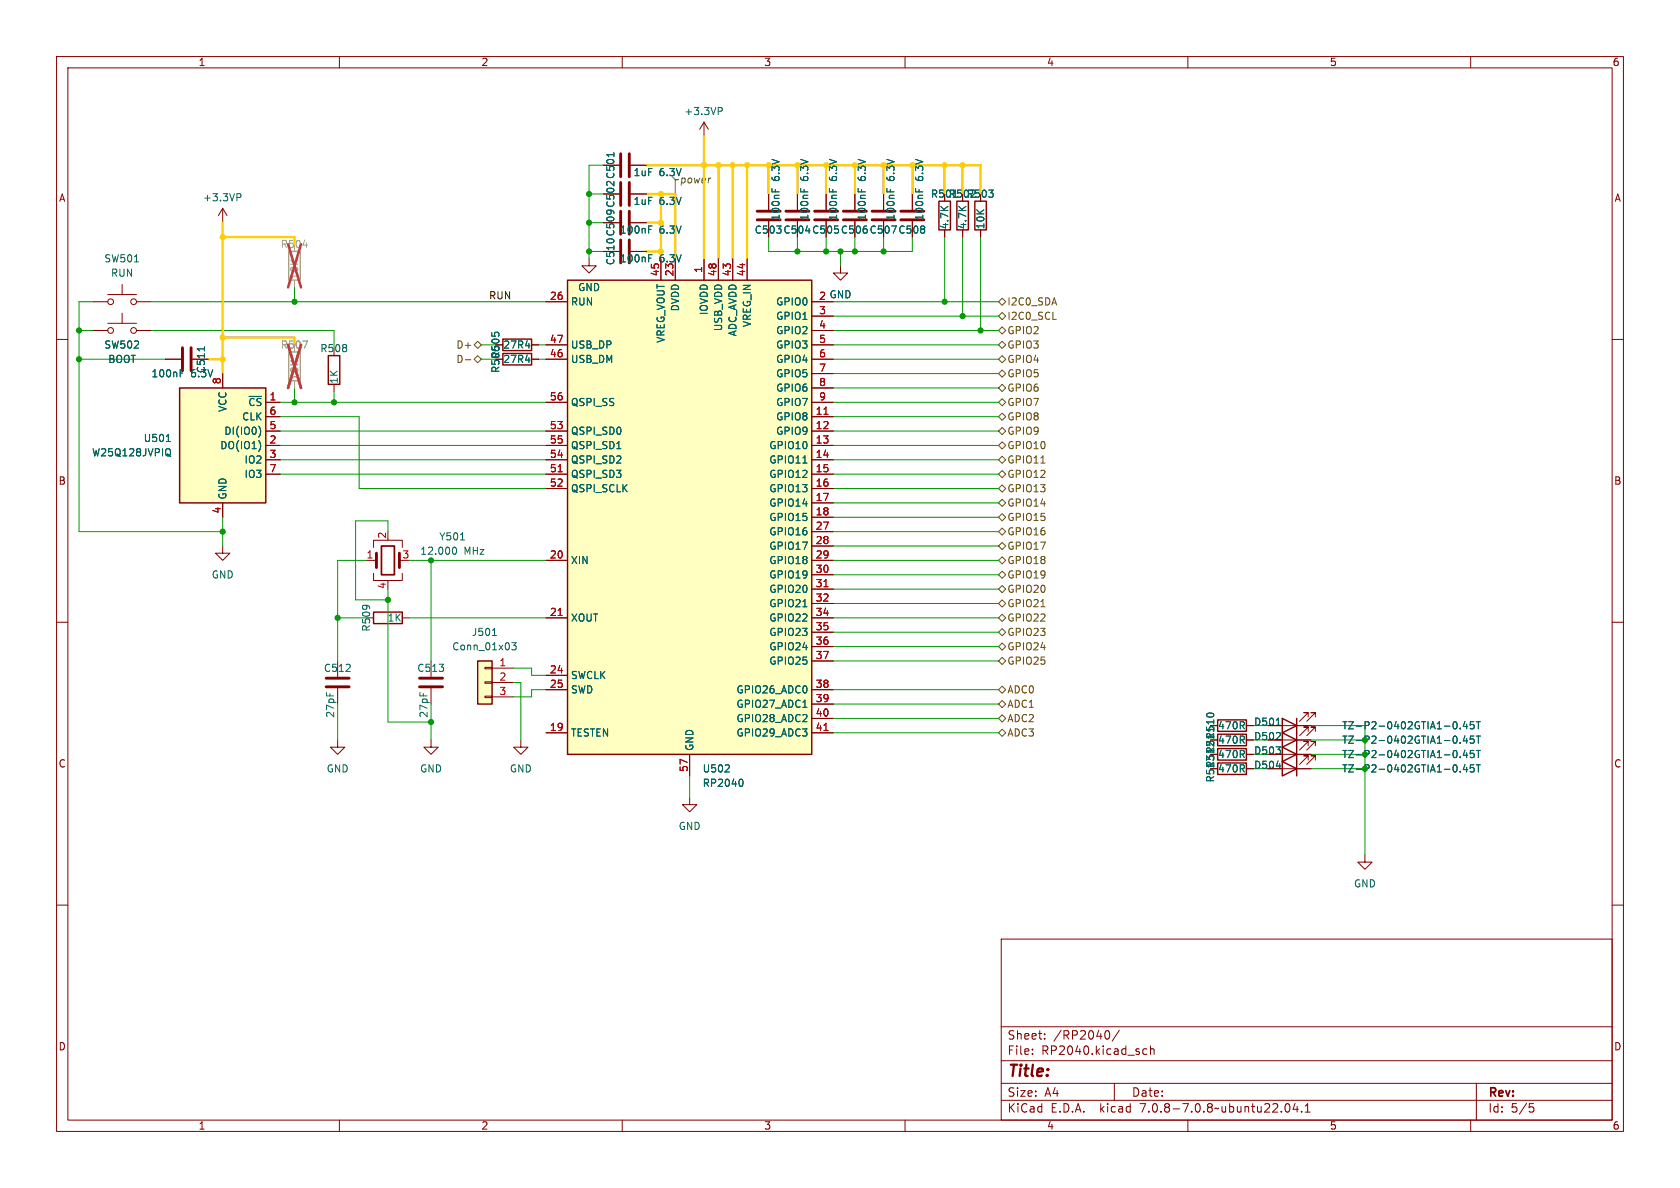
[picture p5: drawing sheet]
<svg xmlns="http://www.w3.org/2000/svg" width="297mm" height="210mm" viewBox="0 0 297 210" stroke-linecap="round" stroke-linejoin="round" font-family="sans-serif">
<g fill="none" stroke="#840000" stroke-width=".18">
<path d="M10 10h277v190h-277zM12 12h273v186h-273zM60 10v2M110 10v2M160 10v2M210 10v2M260 10v2M39.4 36.8l-.8 1.3M39.4 36.8v2.6M39.4 36.8l.7 1.3M106.7 39.4h2.8M106.7 34.3h2.8"/>
<path d="M106.7 29.2h2.8M111.5 39.4h2.8M111.5 34.3h2.8M111.5 29.2h2.8M124.5 21.6l-.8 1.3M124.5 21.6v2.5M124.5 21.6l.7 1.3M135.9 34.3v2.8M135.9 39.1v2.8M141 34.3v2.8M141 39.1v2.8M146 34.3v2.8"/>
<path d="M146 39.1v2.8M151.1 34.3v2.8M151.1 39.1v2.8M156.2 34.3v2.8M156.2 39.1v2.8M161.3 34.3v2.8M161.3 39.1v2.8M10 60h2M16.5 53.3h2.5M16.5 58.4h2.5M19 57.2h5.1M19 52.1h5.1"/>
<path d="M21.6 50.3v1.8M21.6 55.4v1.8M24.1 53.3h2.6M24.1 58.4h2.6M96.5 53.3h3.8M104.1 45.7v1.3h1.3l-1.3 1.3-1.2-1.3h1.2M106.7 44.5h2.8M111.5 44.5h2.8M116.8 45.7v3.8M119.4 45.7v3.8M124.5 45.7v3.8M127 45.7v3.8"/>
<path d="M129.5 45.7v3.8M132.1 45.7v3.8M143.5 53.3h3.8M143.5 55.9h3.8M143.5 58.4h3.8M148.6 47v1.3h1.3l-1.3 1.2-1.3-1.2h1.3M167 40.6v1.3M170.2 40.6v1.3M173.4 40.6v1.3M285 60h2M29.2 63.5h2.8M34 63.5h2.8"/>
<path d="M39.4 66v2.6M47 73.7h2.5M47 76.2h2.5M47 78.7h2.5M47 71.1h2.5M59.1 67.9v1.3M94 61h1.2M94 63.5h1.2M96.5 61h3.8M96.5 63.5h3.8M96.5 76.2h3.8M96.5 78.7h3.8"/>
<path d="M96.5 71.1h3.8M143.5 61h3.8M143.5 63.5h3.8M143.5 73.7h3.8M143.5 76.2h3.8M143.5 78.7h3.8M143.5 71.1h3.8M143.5 66h3.8M143.5 68.6h3.8M39.4 96.5v1.3h1.2l-1.2 1.3-1.3-1.3h1.3M39.4 88.9v2.5M47 81.3h2.5"/>
<path d="M47 83.8h2.5M64.8 99.1h1.7M66 96.8v-1.3h5.1v1.3M96.5 99.1h3.8M96.5 81.3h3.8M96.5 83.8h3.8M96.5 86.4h3.8M143.5 99.1h3.8M143.5 81.3h3.8M143.5 83.8h3.8M143.5 86.4h3.8M143.5 88.9h3.8"/>
<path d="M143.5 91.4h3.8M143.5 94h3.8M143.5 96.5h3.8M10 110h2M59.7 116.8v2.8M66 101.3v1.3h5.1v-1.3M68.6 102.6v.3M71.1 109.2h1.3M76.2 116.8v2.8M85.7 118h1.3v.2h-1.3zM87 118.1h3.8M96.5 109.2h3.8"/>
<path d="M96.5 119.4h3.8M143.5 109.2h3.8M143.5 101.6h3.8M143.5 104.1h3.8M143.5 106.7h3.8M143.5 111.8h3.8M143.5 114.3h3.8M143.5 116.8h3.8M285 110h2M59.7 130.8v1.3h1.3l-1.3 1.3-1.3-1.3h1.3M59.7 121.7v2.8M76.2 130.8v1.3h1.3l-1.3 1.3-1.3-1.3h1.3"/>
<path d="M76.2 121.7v2.8M85.7 123.1h1.3v.2h-1.3zM85.7 120.5h1.3v.3h-1.3zM87 120.7h3.8M87 123.2h3.8M92.1 130.8v1.3h1.2l-1.2 1.3-1.3-1.3h1.3M96.5 129.5h3.8M96.5 121.9h3.8M121.9 133.4v3.8M143.5 129.5h3.8M143.5 121.9h3.8M143.5 124.5h3.8"/>
<path d="M143.5 127h3.8M220.3 130.8h1.3M220.3 135.9h1.3M220.3 133.4h1.3M220.3 128.3h1.3M224.2 130.8h7.6M224.2 135.9h7.6M224.2 133.4h7.6M224.2 128.3h7.6M231.3 129.3v-.8h-.8h.8l-1.6 1.5M231.3 131.8v-.7h-.8h.8l-1.6 1.5M231.3 134.4v-.8h-.8h.8l-1.6 1.5"/>
<path d="M231.3 126.7v-.7h-.8h.8l-1.6 1.5M232.5 129.3v-.8h-.7h.7l-1.5 1.5M232.5 131.8v-.7h-.7h.7l-1.5 1.5M232.5 134.4v-.8h-.7h.7l-1.5 1.5M232.5 126.7v-.7h-.7h.7l-1.5 1.5M10 160h2M121.9 141v1.2h1.3l-1.3 1.3-1.3-1.3h1.3M241.3 151.1v1.3h1.3l-1.3 1.3-1.3-1.3h1.3M285 160h2M177 166h108v32h-108zM60 198v2M110 198v2"/>
<path d="M160 198v2M177 194.5h108M177 191.5h108M177 187.5h108M177 181.5h108M182.5 186.3v.1M182.5 185.5v.1M184.7 183.6v.1M184.7 182.8v.1M195.7 182.2a.81 .81 0 0 1 .6 .6 .81 .81 0 0 1-.3 .8l-.3 .1M197 191.5v3M197.9 182.1l-1.3 2"/>
<path d="M202 186.1l.3 .3 .4-.1M202.7 185.5l-.4-.1-.3 .3M203.4 185.5l.2-.1 .4 .1v.9M203.4 184.9v1.5M210 198v2M227.3 195.2l.2-.1a.81 .81 0 0 1 .6 .6 .81 .81 0 0 1-.3 .8l-.1 .1a.81 .81 0 0 1-.4-1.4zM229 195l-.4 1.1h.9M229.3 195.6v1M230.1 196.5v.1M230.7 196.6h.9M230.7 195.5l.5-.4v1.5M260 198v2"/>
<path d="M261 191.5v6.5M270.4 195.1h.7M270.5 195.7h.4l.3 .3-.2 .5-.5 .1"/>
<circle cx="19.6" cy="53.3" r=".51"/>
<circle cx="19.6" cy="58.4" r=".51"/>
<circle cx="23.6" cy="58.4" r=".51"/>
<circle cx="23.6" cy="53.3" r=".51"/>
</g>
<g fill="none" stroke="#840000" stroke-width=".51">
<path d="M109.7 27.2v4M109.7 32.3v4M109.7 37.3v4.1M111.3 27.2v4M111.3 32.3v4M111.3 37.3v4.1M133.9 37.3h4M133.9 38.9h4M138.9 37.3h4.1M138.9 38.9h4.1M144 37.3h4.1M144 38.9h4.1"/>
<path d="M149.1 37.3h4.1M149.1 38.9h4.1M154.2 37.3h4M154.2 38.9h4M159.3 37.3h4M159.3 38.9h4M109.7 42.4v4.1M111.3 42.4v4.1M32.3 61.5v4M33.8 61.5v4M66.5 97.8v2.5M70.6 97.8v2.5"/>
<path d="M57.7 119.9h4M74.2 119.9h4M57.7 121.4h4M74.2 121.4h4"/>
</g>
<g fill="none" stroke="#006464" stroke-width=".18">
<path d="M127 19h.5l.2 .2-.1 .4-.6 .1M41.9 34.2h.5l.2 .3-.1 .3-.6 .1M108.5 27v.7M114.7 39.9h.6M136.5 33.3v.6M137.1 33.5v.4M141.5 33.3v.6M142.2 33.5v.4M146.6 33.3v.6M147.2 33.5v.4M151.7 33.3v.6M152.3 33.5v.4"/>
<path d="M156.8 33.3v.6M157.4 33.5v.4M161.9 33.3v.6M162.5 33.5v.4M23.8 46.3h.7M114.7 40.6h.4M114.7 45.6h.4M114.7 45h.6M29.4 78h.7M29.6 79.3a.43 .43 0 0 1 .5 .4v.5l-.2 .3M31.9 66h.4M31.9 65.3h.6"/>
<path d="M36.1 61.3v.7M45.8 75.4a1.49 1.49 0 0 1 0 1.8M46 78.4v.9M92.9 61.1h.8M92.9 63.7h.8M109 79.3h.8M29.8 80.3l.1 .2M29.9 80.5l.3 .2M29.9 80.5l-.3 .1M80.1 96.8l.2-.1a.68 .68 0 0 1 .4 .7 .68 .68 0 0 1-.4 .6l-.2-.1M81.4 95.4h.7M141.9 81.9h.8"/>
<path d="M87.1 112.3h.7M90.5 113.6h.8l-.5 .5 .4 .1v.6l-.2 .1-.5-.1M141.9 107.3h.8M128.2 136.5h.7M128.9 135.3v.4M131.1 137.7a.79 .79 0 0 1 0 1.3M141.9 125h.8M225.6 135.4h.8M225.6 128.2h.8M257.4 130.2l.2 .4-.2 .7M257.4 127.6l.2 .5-.2 .7M257.4 132.7l.2 .4-.2 .8"/>
<path d="M257.4 135.3l.2 .4-.2 .7M258.1 131.3v.1M258.1 128.7v.1M258.1 133.8v.1M258.1 136.3v.2M259 130.1l-.3 .9h.8M259 132.6l-.3 .9h.8M259 135.1l-.3 .9h.8M259 127.5l-.3 .9h.8M259.3 128v.8M259.3 130.5v.9M259.3 133.1v.8"/>
<path d="M259.3 135.6v.9M260.6 130.1h-.6l-.1 .6 .2-.1 .4 .1 .1 .1v.5l-.2 .1-.5-.1M260.6 127.6h-.6l-.1 .6 .2-.1h.4l.1 .2v.4l-.2 .1-.5-.1M260.6 132.7h-.6l-.1 .6 .2-.2 .4 .1 .1 .2v.4l-.2 .1-.5-.1M260.6 135.2h-.6l-.1 .6 .2-.1h.4l.1 .2v.4l-.2 .2-.5-.2M261 130.1h.7M261 132.7h.7M261 135.2h.7M261 127.6h.7M261.3 127.6v1.2M261.3 130.1v1.3M261.3 132.7v1.2"/>
<path d="M261.3 135.2v1.3"/>
</g>
<g fill="none" stroke="#840000" stroke-width=".25">
<path d="M166 35.6h2v5h-2zM169.2 35.6h2v5h-2zM172.3 35.6h2.1v5h-2.1zM88.9 59.9h5.1v2.1h-5.1zM100.3 49.5h43.2v83.9h-43.2zM31.7 68.6h15.3v20.3h-15.3zM58 62.9h2.1v5h-2.1zM88.9 62.5h5.1v2h-5.1zM66 108.2h5.1v2h-5.1zM84.5 116.8h2.5v7.7h-2.5zM215.3 134.9h5v2h-5zM215.3 129.8h5v2h-5z"/>
<path d="M215.3 132.3h5v2.1h-5zM215.3 127.3h5v2h-5zM226.7 129.5l2.5 1.3-2.5 1.3zM226.7 132.1l2.5 1.3-2.5 1.2zM226.7 134.6l2.5 1.3-2.5 1.3zM226.7 127l2.5 1.3-2.5 1.2zM229.2 127v10.2"/>
</g>
<path d="M67.4 96.5h2.3v5.1h-2.3z" fill="none" stroke="#840000" stroke-width=".3"/>
<g fill="#ffffc2" stroke="#ffffc2" stroke-width=".18">
<path d="M100.3 49.5h43.2v83.9h-43.2z"/>
<path d="M84.5 116.8h2.5v7.7h-2.5z"/>
<path d="M31.7 68.6h15.3v20.3h-15.3z"/>
</g>
<path d="M145.7 73.2h.7M98.7 83.4h.7M98.7 108.8h.7M145.7 103.7h.7M145.7 129.1h.7" fill="none" stroke="#a90000" stroke-width=".18"/>
<path d="M51.1 44.5h2v5h-2zM51.1 62.2h2v5.1h-2z" fill="none" stroke="#a1a1a1" stroke-width=".25"/>
<path d="M52.1 49.5v1.3M52.1 67.3v1.3" fill="none" stroke="#a1a1a1" stroke-width=".18"/>
<path d="M53.6 43.3h.8M53.5 60.3h.9l-.6 1.2" fill="none" stroke="#989898" stroke-width=".18"/>
<path d="M50.9 43.2l2.3 7.6M53.2 43.2l-2.3 7.6M50.9 61l2.3 7.6M53.2 61l-2.3 7.6" fill="none" stroke="#eb3a3d" stroke-width=".46"/>
<path d="M118.9 31.2l.5 .6h.5h-.5v2.5" fill="none" stroke="#484848" stroke-width=".18"/>
<g fill="none" stroke="#725600" stroke-width=".18">
<path d="M176.5 53.3l.7-.6 .6 .6-.6 .7zM176.5 55.9l.7-.7 .6 .7-.6 .6zM176.5 58.4l.7-.6 .6 .6-.6 .7zM186.1 56.5h.6M82.3 63.6h.9M83.8 61l.7-.7 .6 .7-.6 .6zM84.5 62.9l.6 .6-.6 .6-.7-.6zM176.5 68.6l.7-.7 .6 .7-.6 .6zM176.5 61l.7-.7 .6 .7-.6 .6zM176.5 66l.7-.6 .6 .6-.6 .7zM176.5 76.2l.7-.6 .6 .6-.6 .6zM176.5 78.7l.7-.6 .6 .6-.6 .7z"/>
<path d="M176.5 71.1l.7-.6 .6 .6-.6 .7zM176.5 73.7l.7-.7 .6 .7-.6 .6zM177.2 62.9l.6 .6-.6 .6-.7-.6zM176.5 99.1l.7-.7 .6 .7-.6 .6zM176.5 81.3l.7-.7 .6 .7-.6 .6zM176.5 86.4l.7-.7 .6 .7-.6 .6zM176.5 83.8l.7-.6 .6 .6-.6 .7zM176.5 94l.7-.7 .6 .7-.6 .6zM176.5 91.4l.7-.6 .6 .6-.6 .7zM176.5 96.5l.7-.6 .6 .6-.6 .7zM177.2 88.3l.6 .6-.6 .6-.7-.6zM184 81.9h.7"/>
<path d="M176.5 101.6l.7-.6 .6 .6-.6 .6zM176.5 106.7l.7-.7 .6 .7-.6 .6zM176.5 109.2l.7-.6 .6 .6-.6 .7zM176.5 104.1l.7-.6 .6 .6-.6 .7zM176.5 114.3l.7-.6 .6 .6-.6 .6zM176.5 116.8l.7-.6 .6 .6-.6 .7zM177.2 111.1l.6 .7-.6 .6-.7-.6zM184 107.3h.7M176.5 129.5l.7-.6 .6 .6-.6 .7zM176.5 127l.7-.6 .6 .6-.6 .6zM176.5 121.9l.7-.6 .6 .6-.6 .7zM176.5 124.5l.7-.7 .6 .7-.6 .6z"/>
</g>
<g fill="none" stroke="#009600" stroke-width=".18">
<path d="M104.1 34.3h2.6M104.1 39.4h2.6M106.7 29.2h-2.6v16.5M14 58.4h2.5M16.5 53.3h-2.5v40.7h25.4M26.7 53.3h69.8M26.7 58.4h32.4v3.2M52.1 50.8v2.5M104.1 44.5h2.6M135.9 41.9v2.6h25.4v-2.6M141 41.9v2.6M146 41.9v2.6"/>
<path d="M147.3 55.9h29.2M147.3 53.3h29.2M147.3 58.4h29.2M148.6 44.5v2.5M151.1 41.9v2.6M156.2 41.9v2.6M167 41.9v11.4M170.2 41.9v14M173.4 41.9v16.5M14 63.5h15.2M49.5 73.7h14v12.7h33M49.5 71.1h47"/>
<path d="M49.5 76.2h47M49.5 78.7h47M52.1 68.6v2.5M59.1 69.2v1.9M85.1 63.5h2.5M85.1 61h2.5M95.2 63.5h1.3M95.2 61h1.3M147.3 66h29.2M147.3 68.6h29.2M147.3 71.1h29.2M147.3 76.2h29.2"/>
<path d="M147.3 73.7h29.2M147.3 78.7h29.2M147.3 63.5h29.2M147.3 61h29.2M39.4 91.4v5.1M49.5 81.3h47M49.5 83.8h47M64.8 99.1h-5.1v17.7M68.6 94v-1.9h-5.7v13.9h5.7M72.4 99.1h24.1M76.2 99.1v17.7M147.3 88.9h29.2"/>
<path d="M147.3 81.3h29.2M147.3 86.4h29.2M147.3 83.8h29.2M147.3 91.4h29.2M147.3 94h29.2M147.3 99.1h29.2M147.3 96.5h29.2M59.7 109.2h5.1M68.6 104.1v23.5h7.6M72.4 109.2h24.1M90.8 118.1h3.2v1.3h2.5M147.3 116.8h29.2"/>
<path d="M147.3 114.3h29.2M147.3 111.8h29.2M147.3 101.6h29.2M147.3 104.1h29.2M147.3 106.7h29.2M147.3 109.2h29.2M59.7 124.5v6.3M76.2 124.5v6.3M90.8 120.7h1.3v10.1M96.5 121.9h-2.5v1.3h-3.2M121.9 137.2v3.8M147.3 124.5h29.2"/>
<path d="M147.3 129.5h29.2M147.3 121.9h29.2M147.3 127h29.2M231.8 133.4h9.5M231.8 135.9h9.5M231.8 128.3h9.5v22.8M231.8 130.8h9.5"/>
</g>
<g fill="none" stroke="#ffce04" stroke-width=".41">
<path d="M39.4 39.4v26.6M114.3 29.2h59.1v5.1M114.3 34.3h5.1v11.4M114.3 39.4h2.5M116.8 34.3v11.4M124.5 24.1v21.6M127 29.2v16.5M129.5 29.2v16.5M132.1 29.2v16.5M135.9 29.2v5.1M141 29.2v5.1M146 29.2v5.1"/>
<path d="M151.1 29.2v5.1M156.2 29.2v5.1M161.3 29.2v5.1M167 29.2v5.1M170.2 29.2v5.1M39.4 59.7h12.7v1.3M39.4 41.9h12.7v1.3M114.3 44.5h2.5M36.8 63.5h2.6"/>
</g>
<g fill="#009600" stroke="#009600" stroke-width=".18">
<circle cx="14" cy="63.5" r=".46"/>
<circle cx="52.1" cy="53.3" r=".46"/>
<circle cx="14" cy="58.4" r=".46"/>
<circle cx="59.1" cy="71.1" r=".46"/>
<circle cx="52.1" cy="71.1" r=".46"/>
<circle cx="76.2" cy="99.1" r=".46"/>
<circle cx="39.4" cy="94" r=".46"/>
<circle cx="76.2" cy="127.6" r=".46"/>
<circle cx="59.7" cy="109.2" r=".46"/>
<circle cx="68.6" cy="106" r=".46"/>
<circle cx="104.1" cy="44.5" r=".46"/>
<circle cx="104.1" cy="34.3" r=".46"/>
<circle cx="104.1" cy="39.4" r=".46"/>
<circle cx="148.6" cy="44.5" r=".46"/>
<circle cx="151.1" cy="44.5" r=".46"/>
<circle cx="156.2" cy="44.5" r=".46"/>
<circle cx="167" cy="53.3" r=".46"/>
<circle cx="170.2" cy="55.9" r=".46"/>
<circle cx="173.4" cy="58.4" r=".46"/>
<circle cx="141" cy="44.5" r=".46"/>
<circle cx="146" cy="44.5" r=".46"/>
</g>
<g fill="#ffce04" stroke="#ffce04" stroke-width=".18">
<circle cx="39.4" cy="59.7" r=".46"/>
<circle cx="39.4" cy="63.5" r=".46"/>
<circle cx="39.4" cy="41.9" r=".46"/>
<circle cx="116.8" cy="44.5" r=".46"/>
<circle cx="124.5" cy="29.2" r=".46"/>
<circle cx="116.8" cy="34.3" r=".46"/>
<circle cx="116.8" cy="39.4" r=".46"/>
<circle cx="156.2" cy="29.2" r=".46"/>
<circle cx="151.1" cy="29.2" r=".46"/>
<circle cx="170.2" cy="29.2" r=".46"/>
<circle cx="167" cy="29.2" r=".46"/>
<circle cx="161.3" cy="29.2" r=".46"/>
<circle cx="146" cy="29.2" r=".46"/>
<circle cx="129.5" cy="29.2" r=".46"/>
<circle cx="127" cy="29.2" r=".46"/>
<circle cx="132.1" cy="29.2" r=".46"/>
<circle cx="141" cy="29.2" r=".46"/>
<circle cx="135.9" cy="29.2" r=".46"/>
</g>
<text font-size="2.8" fill="#840000" x="178" y="190.9">Title:</text>
<g font-size="2.1" fill="#840000">
<text x="178" y="184">Sheet:</text>
<text x="186.2" y="184">/RP2040/</text>
<text x="178" y="186.7">File:</text>
<text x="184.1" y="186.7">RP2040.kicad_sch</text>
<text x="178" y="196.9">KiCad</text>
<text x="178" y="194.1">Size:</text>
<text x="184.7" y="194.1">A4</text>
<text x="185.7" y="196.9">E.D.A.</text>
<text x="194.6" y="196.9">kicad</text>
<text x="200" y="194.1">Date:</text>
<text x="201.8" y="196.9">7.0.8-7.0.8~ubuntu22.04.1</text>
<text x="263" y="194.3">Rev:</text>
<text x="263" y="196.9">Id:</text>
<text x="267.1" y="196.9">5/5</text>
</g>
<g font-size="1.8" fill="#840000">
<text x="35" y="11.9">1</text>
<text x="85" y="11.9">2</text>
<text x="135" y="11.9">3</text>
<text x="185" y="11.9">4</text>
<text x="235" y="11.9">5</text>
<text x="285" y="11.9">6</text>
<text x="10.3" y="35.9">A</text>
<text x="167.6" y="35.2">R502</text>
<text x="170.8" y="35.2">R503</text>
<text x="285.3" y="35.9">A</text>
<text x="88.5" y="63.5" transform="rotate(-90 88.5 63.5)">R505</text>
<text x="10.3" y="85.9">B</text>
<text x="285.3" y="85.9">B</text>
<text x="10.3" y="135.9">C</text>
<text x="214.9" y="135.9" transform="rotate(-90 214.9 135.9)">R512 R510</text>
<text x="285.3" y="135.9">C</text>
<text x="10.3" y="185.9">D</text>
<text x="285.3" y="185.9">D</text>
<text x="35" y="199.9">1</text>
<text x="85" y="199.9">2</text>
<text x="135" y="199.9">3</text>
<text x="185" y="199.9">4</text>
<text x="235" y="199.9">5</text>
<text x="285" y="199.9">6</text>
</g>
<g font-size="1.8" fill="#006464">
<text x="120.9" y="20.5">+3.3VP</text>
<text x="35.8" y="35.8">+3.3VP</text>
<text x="111.9" y="31.3">1uF</text>
<text x="116.5" y="31.3">6.3V</text>
<text x="138" y="32.1" transform="rotate(-90 138 32.1)">6.3V</text>
<text x="143.1" y="32.1" transform="rotate(-90 143.1 32.1)">6.3V</text>
<text x="148.2" y="32.1" transform="rotate(-90 148.2 32.1)">6.3V</text>
<text x="153.3" y="32.1" transform="rotate(-90 153.3 32.1)">6.3V</text>
<text x="158.3" y="32.1" transform="rotate(-90 158.3 32.1)">6.3V</text>
<text x="163.4" y="32.1" transform="rotate(-90 163.4 32.1)">6.3V</text>
<text x="164.5" y="35.2">R501</text>
<text x="109.5" y="41.5">100nF</text>
<text x="111.9" y="36.4">1uF</text>
<text x="116.5" y="41.5">6.3V</text>
<text x="116.5" y="36.4">6.3V</text>
<text x="133.3" y="41.5">C503 C504 C505 C506 C507 C508</text>
<text x="138" y="39.1" transform="rotate(-90 138 39.1)">100nF</text>
<text x="143.1" y="39.1" transform="rotate(-90 143.1 39.1)">100nF</text>
<text x="148.2" y="39.1" transform="rotate(-90 148.2 39.1)">100nF</text>
<text x="153.3" y="39.1" transform="rotate(-90 153.3 39.1)">100nF</text>
<text x="158.3" y="39.1" transform="rotate(-90 158.3 39.1)">100nF</text>
<text x="163.4" y="39.1" transform="rotate(-90 163.4 39.1)">100nF</text>
<text x="167.9" y="40.6" transform="rotate(-90 167.9 40.6)">4.7K</text>
<text x="171" y="40.6" transform="rotate(-90 171 40.6)">4.7K</text>
<text x="174.2" y="40.6" transform="rotate(-90 174.2 40.6)">10K</text>
<text x="18.3" y="46.6">SW501</text>
<text x="108.8" y="47" transform="rotate(-90 108.8 47)">C510 C509 C502 C501</text>
<text x="109.5" y="46.6">100nF</text>
<text x="116.5" y="46.6">6.3V</text>
<text x="19.5" y="49.1">RUN</text>
<text x="102.1" y="51.7">GND</text>
<text x="100.8" y="54.2">RUN</text>
<text x="120.2" y="55.1" transform="rotate(-90 120.2 55.1)">DVDD</text>
<text x="125.3" y="55.8" transform="rotate(-90 125.3 55.8)">IOVDD</text>
<text x="127.9" y="58.6" transform="rotate(-90 127.9 58.6)">USB_VDD</text>
<text x="130.4" y="59.6" transform="rotate(-90 130.4 59.6)">ADC_AVDD</text>
<text x="132.9" y="57.9" transform="rotate(-90 132.9 57.9)">VREG_IN</text>
<text x="137.1" y="54.2">GPIO0</text>
<text x="137.1" y="56.7">GPIO1</text>
<text x="137.1" y="59.3">GPIO2</text>
<text x="18.3" y="61.8">SW502</text>
<text x="19" y="64.4">BOOT</text>
<text x="56.5" y="62.5">R508</text>
<text x="88.9" y="61.8">27R4</text>
<text x="88.9" y="64.4">27R4</text>
<text x="100.8" y="64.4">USB_DM</text>
<text x="100.8" y="61.8">USB_DP</text>
<text x="117.7" y="60.7" transform="rotate(-90 117.7 60.7)">VREG_VOUT</text>
<text x="137.1" y="61.8">GPIO3</text>
<text x="137.1" y="64.4">GPIO4</text>
<text x="26.7" y="66.9">100nF</text>
<text x="33.7" y="66.9">6.3V</text>
<text x="36.4" y="66.1" transform="rotate(-90 36.4 66.1)">C511</text>
<text x="43.8" y="72">~{CS}</text>
<text x="59.9" y="67.9" transform="rotate(-90 59.9 67.9)">1K</text>
<text x="88.5" y="66" transform="rotate(-90 88.5 66)">R506</text>
<text x="100.8" y="72">QSPI_SS</text>
<text x="137.1" y="66.9">GPIO5</text>
<text x="137.1" y="69.4">GPIO6</text>
<text x="137.1" y="72">GPIO7</text>
<text x="39.6" y="77.1">DI(IO0)</text>
<text x="40.2" y="72.9" transform="rotate(-90 40.2 72.9)">VCC</text>
<text x="42.7" y="74.5">CLK</text>
<text x="100.8" y="77.1">QSPI_SD0</text>
<text x="137.1" y="74.5">GPIO8</text>
<text x="137.1" y="77.1">GPIO9</text>
<text x="16.2" y="80.9">W25Q128JVPIQ</text>
<text x="25.3" y="78.3">U501</text>
<text x="38.8" y="79.6">DO(IO1)</text>
<text x="43.1" y="82.1">IO2</text>
<text x="100.8" y="82.1">QSPI_SD2</text>
<text x="100.8" y="79.6">QSPI_SD1</text>
<text x="135.9" y="79.6">GPIO10</text>
<text x="135.9" y="82.1">GPIO11</text>
<text x="40.2" y="88.4" transform="rotate(-90 40.2 88.4)">GND</text>
<text x="43.1" y="84.7">IO3</text>
<text x="100.8" y="84.7">QSPI_SD3</text>
<text x="100.8" y="87.2">QSPI_SCLK</text>
<text x="135.9" y="84.7">GPIO12</text>
<text x="135.9" y="87.2">GPIO13</text>
<text x="135.9" y="89.8">GPIO14</text>
<text x="77.5" y="95.7">Y501</text>
<text x="135.9" y="92.3">GPIO15</text>
<text x="135.9" y="94.8">GPIO16</text>
<text x="74.2" y="98.3">12.000</text>
<text x="82" y="98.3">MHz</text>
<text x="100.8" y="99.9">XIN</text>
<text x="135.9" y="97.4">GPIO17</text>
<text x="135.9" y="99.9">GPIO18</text>
<text x="37.3" y="102.5">GND</text>
<text x="135.9" y="102.5">GPIO19</text>
<text x="135.9" y="105">GPIO20</text>
<text x="135.9" y="107.5">GPIO21</text>
<text x="65.6" y="111.8" transform="rotate(-90 65.6 111.8)">R509</text>
<text x="68.4" y="110.1">1K</text>
<text x="83.3" y="112.6">J501</text>
<text x="100.8" y="110.1">XOUT</text>
<text x="135.9" y="110.1">GPIO22</text>
<text x="135.9" y="112.6">GPIO23</text>
<text x="57.2" y="119">C512</text>
<text x="73.7" y="119">C513</text>
<text x="79.8" y="115.2">Conn_01x03</text>
<text x="135.9" y="115.2">GPIO24</text>
<text x="135.9" y="117.7">GPIO25</text>
<text x="100.8" y="120.2">SWCLK</text>
<text x="100.8" y="122.8">SWD</text>
<text x="130.1" y="122.8">GPIO26_ADC0</text>
<text x="130.1" y="125.3">GPIO27_ADC1</text>
<text x="59.3" y="127" transform="rotate(-90 59.3 127)">27pF</text>
<text x="75.8" y="127" transform="rotate(-90 75.8 127)">27pF</text>
<text x="100.8" y="130.4">TESTEN</text>
<text x="130.1" y="127.9">GPIO28_ADC2</text>
<text x="130.1" y="130.4">GPIO29_ADC3</text>
<text x="215.2" y="131.7">470R</text>
<text x="215.2" y="129.1">470R</text>
<text x="221.6" y="131">D502</text>
<text x="221.6" y="128.5">D501</text>
<text x="237.2" y="129.1">TZ-P2-0402GTIA1-0.45T</text>
<text x="57.7" y="136.8">GND</text>
<text x="74.2" y="136.8">GND</text>
<text x="90" y="136.8">GND</text>
<text x="122.8" y="132.8" transform="rotate(-90 122.8 132.8)">GND</text>
<text x="124.1" y="136.8">U502</text>
<text x="215.2" y="136.8">470R</text>
<text x="215.2" y="134.2">470R</text>
<text x="221.6" y="133.6">D503</text>
<text x="221.6" y="136.1">D504</text>
<text x="124.1" y="139.3">RP2040</text>
<text x="214.9" y="138.4" transform="rotate(-90 214.9 138.4)">R513 R511</text>
<text x="119.9" y="146.9">GND</text>
<text x="239.3" y="157.1">GND</text>
</g>
<text font-size="1.8" fill="#484848" x="120.1" y="32.6">power</text>
<g font-size="1.8" fill="#989898">
<text x="49.5" y="44">R504</text>
<text x="52.9" y="49.5" transform="rotate(-90 52.9 49.5)">10K</text>
<text x="52.9" y="67.3" transform="rotate(-90 52.9 67.3)">10K</text>
</g>
<text font-size="1.8" fill="#0f0f0f" x="86.4" y="53">RUN</text>
<g font-size="1.8" fill="#a90000">
<text x="97.1" y="53.1">26</text>
<text x="116.6" y="48.9" transform="rotate(-90 116.6 48.9)">45</text>
<text x="119.1" y="48.9" transform="rotate(-90 119.1 48.9)">23</text>
<text x="124.2" y="48.3" transform="rotate(-90 124.2 48.3)">1</text>
<text x="126.7" y="48.9" transform="rotate(-90 126.7 48.9)">48</text>
<text x="129.3" y="48.9" transform="rotate(-90 129.3 48.9)">43</text>
<text x="131.8" y="48.9" transform="rotate(-90 131.8 48.9)">44</text>
<text x="144.7" y="53.1">2 GND</text>
<text x="144.7" y="55.6">3</text>
<text x="144.7" y="58.2">4</text>
<text x="97.1" y="63.2">46</text>
<text x="97.1" y="60.7">47</text>
<text x="144.7" y="60.7">5</text>
<text x="144.7" y="63.2">6</text>
<text x="144.7" y="65.8">7</text>
<text x="39.1" y="68" transform="rotate(-90 39.1 68)">8</text>
<text x="47.6" y="70.9">1</text>
<text x="97.1" y="70.9">56</text>
<text x="144.7" y="68.3">8</text>
<text x="144.7" y="70.9">9</text>
<text x="47.6" y="75.9">5</text>
<text x="47.6" y="73.4">6</text>
<text x="97.1" y="75.9">53</text>
<text x="144.1" y="73.4">11</text>
<text x="144.1" y="75.9">12</text>
<text x="47.6" y="78.5">2</text>
<text x="47.6" y="81">3</text>
<text x="47.6" y="83.6">7</text>
<text x="97.1" y="83.6">51</text>
<text x="97.1" y="81">54</text>
<text x="97.1" y="78.5">55</text>
<text x="144.1" y="78.5">13</text>
<text x="144.1" y="81">14</text>
<text x="144.1" y="83.6">15</text>
<text x="97.1" y="86.1">52</text>
<text x="144.1" y="86.1">16</text>
<text x="144.1" y="88.6">17</text>
<text x="39.1" y="90.9" transform="rotate(-90 39.1 90.9)">4</text>
<text x="68.3" y="95.3" transform="rotate(-90 68.3 95.3)">2</text>
<text x="144.1" y="91.2">18</text>
<text x="144.1" y="93.7">27</text>
<text x="64.7" y="98.8">1</text>
<text x="71" y="98.8">3</text>
<text x="97.1" y="98.8">20</text>
<text x="144.1" y="96.3">28</text>
<text x="144.1" y="98.8">29</text>
<text x="144.1" y="101.3">30</text>
<text x="68.3" y="104.2" transform="rotate(-90 68.3 104.2)">4</text>
<text x="144.1" y="103.9">31</text>
<text x="144.1" y="106.4">32</text>
<text x="97.1" y="109">21</text>
<text x="144.1" y="109">34</text>
<text x="144.1" y="111.5">35</text>
<text x="88.2" y="117.9">1</text>
<text x="97.1" y="119.1">24</text>
<text x="144.1" y="114">36</text>
<text x="144.1" y="116.6">37</text>
<text x="88.2" y="120.4">2</text>
<text x="88.2" y="122.9">3</text>
<text x="97.1" y="121.7">25</text>
<text x="144.1" y="121.7">38</text>
<text x="144.1" y="124.2">39</text>
<text x="97.1" y="129.3">19</text>
<text x="144.1" y="126.7">40</text>
<text x="144.1" y="129.3">41</text>
<text x="121.7" y="136.6" transform="rotate(-90 121.7 136.6)">57</text>
</g>
<g font-size="1.8" fill="#725600">
<text x="178" y="54.2">I2C0_SDA</text>
<text x="178" y="56.7">I2C0_SCL</text>
<text x="178" y="59.3">GPIO2</text>
<text x="80.6" y="64.4">D-</text>
<text x="80.6" y="61.8">D+</text>
<text x="178" y="64.4">GPIO4</text>
<text x="178" y="61.8">GPIO3</text>
<text x="178" y="69.4">GPIO6</text>
<text x="178" y="66.9">GPIO5</text>
<text x="178" y="72">GPIO7</text>
<text x="178" y="77.1">GPIO9</text>
<text x="178" y="74.5">GPIO8</text>
<text x="178" y="79.6">GPIO10</text>
<text x="178" y="82.1">GPIO11</text>
<text x="178" y="87.2">GPIO13</text>
<text x="178" y="84.7">GPIO12</text>
<text x="178" y="89.8">GPIO14</text>
<text x="178" y="94.8">GPIO16</text>
<text x="178" y="92.3">GPIO15</text>
<text x="178" y="99.9">GPIO18</text>
<text x="178" y="97.4">GPIO17</text>
<text x="178" y="102.5">GPIO19</text>
<text x="178" y="107.5">GPIO21</text>
<text x="178" y="105">GPIO20</text>
<text x="178" y="110.1">GPIO22</text>
<text x="178" y="112.6">GPIO23</text>
<text x="178" y="115.2">GPIO24</text>
<text x="178" y="117.7">GPIO25</text>
<text x="178" y="122.8">ADC0</text>
<text x="178" y="125.3">ADC1</text>
<text x="178" y="130.4">ADC3</text>
<text x="178" y="127.9">ADC2</text>
</g>
<text font-size="1.8" fill="#a1a1a1" x="49.5" y="61.8">R507</text>
<g font-size="1.8" fill="#009600">
<text x="237.2" y="131.7">TZ-P2-0402GTIA1-0.45T</text>
<text x="237.2" y="134.2">TZ-P2-0402GTIA1-0.45T</text>
<text x="237.2" y="136.8">TZ-P2-0402GTIA1-0.45T</text>
</g>
</svg>
